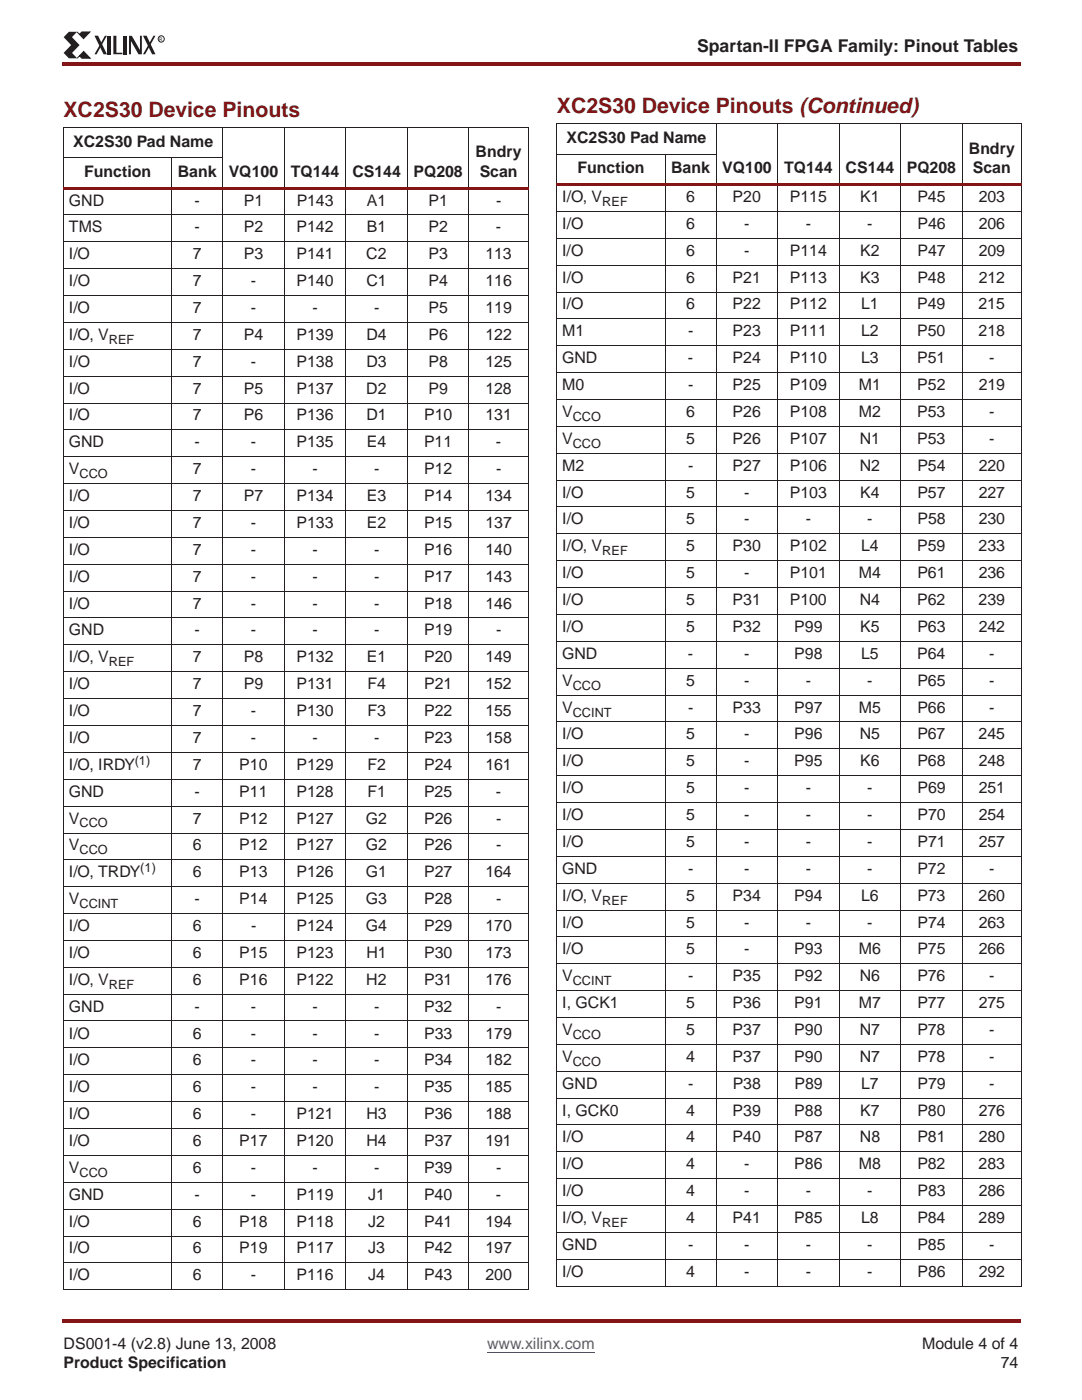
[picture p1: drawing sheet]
<svg xmlns="http://www.w3.org/2000/svg" width="216mm" height="279mm" viewBox="0 0 216 279" stroke-linecap="round" stroke-linejoin="round" font-family="sans-serif">
<path d="M12.4 12.4h191.1v.7h-191.1z" fill="#831517"/>
<path d="M12.7 267h190.5v7.1h-190.5z" fill="#fff"/>
<path d="M97.2 269.9h21.5" fill="none" stroke="#3553a4" stroke-width=".2"/>
<path d="M12.4 263.2h191.1v.7h-191.1z" fill="#831517"/>
<path d="M12.7 6.4h20.1v5.2h-20.1z" fill="#fff"/>
<g fill="#231f20">
<path d="M20.9 7.1h.4l-2 3.7h-.5z"/>
<path d="M18.8 7.1h.8l1.7 3.7h-.6z"/>
<path d="M21.5 7.1h.6v3.7h-.6z"/>
<path d="M22.6 7.1h.6v3.4h1.2v.3h-1.8z"/>
<path d="M24.7 7.1h.6v3.7h-.6z"/>
<path d="M25.7 7.1h.6l1.6 2.9v-2.9h.4v3.7h-.7l-1.5-2.6v2.6h-.4z"/>
<path d="M13.7 6.3h1.7l-1 1.1 1.5 1.6-1.5 1.6 1 1h-1.7l-1-1 1.5-1.6-1.5-1.6z"/>
<path d="M15.4 6.4l.5 .5 .4-.5h1.6l-1.2 1.3z"/>
</g>
<path d="M15.4 6.4l1.3 1.3 1.2-1.3h-1.6l-.4 .5" fill="none" stroke="#231f20" stroke-width=".2"/>
<path d="M16.7 10.3l1.3 1.3h-1.7l-.4-.5-.5 .5z" fill="#231f20"/>
<path d="M15.9 11.1l.4 .5h1.7l-1.3-1.3-1.3 1.3" fill="none" stroke="#231f20" stroke-width=".2"/>
<g fill="#231f20">
<path d="M30.6 7.1h.4l-2 3.7h-.5z"/>
<path d="M28.5 7.1h.8l1.7 3.7h-.7z"/>
</g>
<g fill="none" stroke="#231f20" stroke-width=".2">
<path d="M12.7 25.4h92.8M12.7 31.5h31.8M12.7 25.4v231.9M34.3 31.4v226M44.5 25.4v232M56.7 25.4v232M69 25.4v232M81.3 25.4v232M93.6 25.4v232M105.4 25.4v231.9"/>
<circle cx="32.2" cy="7.8" r=".62"/>
</g>
<path d="M12.7 37.3h92.8v.5h-92.8z" fill="#831517"/>
<g fill="none" stroke="#231f20" stroke-width=".2">
<path d="M111.1 24.7h92.8M111.1 30.8h31.8M111.1 24.7v231.9M132.7 30.7v226M142.9 24.6v232.1M155.2 24.6v232.1M167.4 24.6v232.1M179.7 24.6v232.1M192 24.6v232.1M203.8 24.7v231.9M12.7 42.9h92.8M12.7 48.3h92.8"/>
<path d="M12.7 53.6h92.8M12.7 59h92.8M12.7 64.3h92.8M12.7 69.7h92.8M12.7 75.1h92.8M12.7 80.4h92.8M12.7 85.8h92.8M12.7 91.1h92.8M12.7 96.5h92.8M12.7 101.9h92.8M12.7 107.2h92.8M12.7 112.6h92.8"/>
<path d="M12.7 118h92.8M12.7 123.3h92.8M12.7 128.7h92.8M12.7 134.1h92.8M12.7 139.4h92.8M12.7 144.8h92.8M12.7 150.2h92.8M12.7 155.5h92.8M12.7 160.9h92.8M12.7 166.2h92.8M12.7 171.6h92.8M12.7 177h92.8"/>
<path d="M12.7 182.3h92.8M12.7 187.7h92.8M12.7 193h92.8M12.7 198.4h92.8M12.7 203.8h92.8M12.7 209.1h92.8M12.7 214.5h92.8M12.7 219.8h92.8M12.7 225.2h92.8M12.7 230.6h92.8M12.7 235.9h92.8M12.7 241.3h92.8"/>
<path d="M12.7 246.7h92.8M12.7 252h92.8M12.7 257.4h92.8"/>
</g>
<path d="M111.1 36.6h92.8v.5h-92.8z" fill="#831517"/>
<g fill="none" stroke="#231f20" stroke-width=".2">
<path d="M111.1 42.2h92.8M111.1 47.5h92.8M111.1 52.9h92.8M111.1 58.3h92.8M111.1 63.6h92.8M111.1 69h92.8M111.1 74.4h92.8M111.1 79.7h92.8M111.1 85.1h92.8M111.1 90.5h92.8M111.1 95.8h92.8M111.1 101.2h92.8"/>
<path d="M111.1 106.6h92.8M111.1 111.9h92.8M111.1 117.3h92.8M111.1 122.6h92.8M111.1 128h92.8M111.1 133.4h92.8M111.1 138.7h92.8M111.1 144.1h92.8M111.1 149.4h92.8M111.1 154.8h92.8M111.1 160.1h92.8M111.1 165.5h92.8"/>
<path d="M111.1 170.9h92.8M111.1 176.2h92.8M111.1 181.6h92.8M111.1 187h92.8M111.1 192.3h92.8M111.1 197.7h92.8M111.1 203.1h92.8M111.1 208.4h92.8M111.1 213.8h92.8M111.1 219.2h92.8M111.1 224.5h92.8M111.1 229.9h92.8"/>
<path d="M111.1 235.2h92.8M111.1 240.6h92.8M111.1 246h92.8M111.1 251.3h92.8M111.1 256.7h92.8"/>
</g>
<g font-size="4.2" fill="#831517">
<text x="12.7" y="23.3">XC2S30 Device Pinouts</text>
<text x="111.1" y="22.6">XC2S30 Device Pinouts (Continued)</text>
</g>
<text font-size="3.5" fill="#231f20" x="139.1" y="10.5">Spartan-II FPGA Family: Pinout Tables</text>
<g font-size="3.2" fill="#231f20">
<text x="14.6" y="29.3">XC2S30 Pad Name</text>
<text x="113" y="28.5">XC2S30 Pad Name</text>
<text x="16.8" y="35.3">Function</text>
<text x="35.5" y="35.3">Bank</text>
<text x="45.6" y="35.3">VQ100</text>
<text x="58" y="35.3">TQ144</text>
<text x="70.3" y="35.3">CS144</text>
<text x="82.5" y="35.3">PQ208</text>
<text x="94.9" y="31.4">Bndry</text>
<text x="95.7" y="35.3">Scan</text>
<text x="115.2" y="34.6">Function</text>
<text x="133.9" y="34.6">Bank</text>
<text x="144.1" y="34.6">VQ100</text>
<text x="156.5" y="34.6">TQ144</text>
<text x="168.7" y="34.6">CS144</text>
<text x="180.9" y="34.6">PQ208</text>
<text x="193.3" y="30.7">Bndry</text>
<text x="194.1" y="34.6">Scan</text>
<text x="13.8" y="41">GND</text>
<text x="38.8" y="41">-</text>
<text x="48.7" y="41">P1</text>
<text x="59.2" y="41">P143</text>
<text x="73.2" y="41">A1</text>
<text x="85.5" y="41">P1</text>
<text x="99" y="41">-</text>
<text x="112.2" y="40.3">I/O, V</text>
<text x="136.9" y="40.3">6</text>
<text x="146.2" y="40.3">P20</text>
<text x="157.6" y="40.3">P115</text>
<text x="171.7" y="40.3">K1</text>
<text x="183" y="40.3">P45</text>
<text x="195.3" y="40.3">203</text>
<text x="13.8" y="46.4">TMS</text>
<text x="38.8" y="46.4">-</text>
<text x="48.6" y="46.4">P2</text>
<text x="59.2" y="46.4">P142</text>
<text x="73.2" y="46.4">B1</text>
<text x="85.5" y="46.4">P2</text>
<text x="99" y="46.4">-</text>
<text x="112.2" y="45.7">I/O</text>
<text x="136.9" y="45.7">6</text>
<text x="148.5" y="45.7">-</text>
<text x="160.8" y="45.7">-</text>
<text x="173.1" y="45.7">-</text>
<text x="183.1" y="45.7">P46</text>
<text x="195.3" y="45.7">206</text>
<text x="13.8" y="51.7">I/O</text>
<text x="38.5" y="51.7">7</text>
<text x="48.6" y="51.7">P3</text>
<text x="59.2" y="51.7">P141</text>
<text x="73.1" y="51.7">C2</text>
<text x="85.5" y="51.7">P3</text>
<text x="96.9" y="51.7">113</text>
<text x="112.2" y="51.1">I/O</text>
<text x="136.9" y="51.1">6</text>
<text x="148.5" y="51.1">-</text>
<text x="157.6" y="51.1">P114</text>
<text x="171.7" y="51.1">K2</text>
<text x="183" y="51.1">P47</text>
<text x="195.3" y="51.1">209</text>
<text x="13.8" y="57.1">I/O</text>
<text x="38.5" y="57.1">7</text>
<text x="50.1" y="57.1">-</text>
<text x="59.2" y="57.1">P140</text>
<text x="73.1" y="57.1">C1</text>
<text x="85.5" y="57.1">P4</text>
<text x="96.9" y="57.1">116</text>
<text x="112.2" y="56.4">I/O</text>
<text x="136.9" y="56.4">6</text>
<text x="146.2" y="56.4">P21</text>
<text x="157.6" y="56.4">P113</text>
<text x="171.7" y="56.4">K3</text>
<text x="183" y="56.4">P48</text>
<text x="195.3" y="56.4">212</text>
<text x="13.8" y="62.5">I/O</text>
<text x="38.5" y="62.5">7</text>
<text x="50.1" y="62.5">-</text>
<text x="62.4" y="62.5">-</text>
<text x="74.6" y="62.5">-</text>
<text x="85.5" y="62.5">P5</text>
<text x="96.9" y="62.5">119</text>
<text x="112.2" y="61.8">I/O</text>
<text x="136.9" y="61.8">6</text>
<text x="146.2" y="61.8">P22</text>
<text x="157.6" y="61.8">P112</text>
<text x="171.8" y="61.8">L1</text>
<text x="183" y="61.8">P49</text>
<text x="195.3" y="61.8">215</text>
<text x="13.8" y="67.8">I/O, V</text>
<text x="38.5" y="67.8">7</text>
<text x="48.6" y="67.8">P4</text>
<text x="59.2" y="67.8">P139</text>
<text x="73.1" y="67.8">D4</text>
<text x="85.5" y="67.8">P6</text>
<text x="96.9" y="67.8">122</text>
<text x="112.2" y="67.1">M1</text>
<text x="137.3" y="67.1">-</text>
<text x="146.2" y="67.1">P23</text>
<text x="157.6" y="67.1">P111</text>
<text x="171.8" y="67.1">L2</text>
<text x="183" y="67.1">P50</text>
<text x="195.3" y="67.1">218</text>
<text x="13.8" y="73.2">I/O</text>
<text x="38.5" y="73.2">7</text>
<text x="50.1" y="73.2">-</text>
<text x="59.2" y="73.2">P138</text>
<text x="73.1" y="73.2">D3</text>
<text x="85.5" y="73.2">P8</text>
<text x="96.9" y="73.2">125</text>
<text x="112.2" y="72.5">GND</text>
<text x="112.2" y="77.8">M0</text>
<text x="137.3" y="72.5">-</text>
<text x="137.3" y="77.8">-</text>
<text x="146.2" y="72.5">P24</text>
<text x="146.2" y="77.8">P25</text>
<text x="157.6" y="72.5">P110</text>
<text x="157.6" y="77.8">P109</text>
<text x="171.4" y="77.8">M1</text>
<text x="171.8" y="72.5">L3</text>
<text x="183" y="72.5">P51</text>
<text x="183" y="77.8">P52</text>
<text x="195.3" y="77.8">219</text>
<text x="197.4" y="72.5">-</text>
<text x="13.8" y="78.6">I/O</text>
<text x="13.8" y="83.9">I/O</text>
<text x="38.5" y="78.6">7</text>
<text x="38.5" y="83.9">7</text>
<text x="48.6" y="78.6">P5</text>
<text x="48.6" y="83.9">P6</text>
<text x="59.2" y="78.6">P137</text>
<text x="59.2" y="83.9">P136</text>
<text x="73.1" y="78.6">D2</text>
<text x="73.1" y="83.9">D1</text>
<text x="84.6" y="83.9">P10</text>
<text x="85.5" y="78.6">P9</text>
<text x="96.9" y="78.6">128</text>
<text x="96.9" y="83.9">131</text>
<text x="112.2" y="83.2">V</text>
<text x="136.9" y="83.2">6</text>
<text x="146.2" y="83.2">P26</text>
<text x="157.6" y="83.2">P108</text>
<text x="171.4" y="83.2">M2</text>
<text x="183" y="83.2">P53</text>
<text x="197.4" y="83.2">-</text>
<text x="13.8" y="89.3">GND</text>
<text x="38.8" y="89.3">-</text>
<text x="50.1" y="89.3">-</text>
<text x="59.2" y="89.3">P135</text>
<text x="73.2" y="89.3">E4</text>
<text x="84.6" y="89.3">P11</text>
<text x="99" y="89.3">-</text>
<text x="112.2" y="88.6">V</text>
<text x="136.9" y="88.6">5</text>
<text x="146.2" y="88.6">P26</text>
<text x="157.6" y="88.6">P107</text>
<text x="171.6" y="88.6">N1</text>
<text x="183" y="88.6">P53</text>
<text x="197.4" y="88.6">-</text>
<text x="13.8" y="94.7">V</text>
<text x="38.5" y="94.7">7</text>
<text x="50.1" y="94.7">-</text>
<text x="62.4" y="94.7">-</text>
<text x="74.6" y="94.7">-</text>
<text x="84.6" y="94.7">P12</text>
<text x="99" y="94.7">-</text>
<text x="112.2" y="93.9">M2</text>
<text x="137.3" y="93.9">-</text>
<text x="146.2" y="93.9">P27</text>
<text x="157.6" y="93.9">P106</text>
<text x="171.6" y="93.9">N2</text>
<text x="183" y="93.9">P54</text>
<text x="195.3" y="93.9">220</text>
<text x="13.8" y="100">I/O</text>
<text x="38.5" y="100">7</text>
<text x="48.6" y="100">P7</text>
<text x="59.2" y="100">P134</text>
<text x="73.2" y="100">E3</text>
<text x="84.6" y="100">P14</text>
<text x="96.9" y="100">134</text>
<text x="112.2" y="99.3">I/O</text>
<text x="136.9" y="99.3">5</text>
<text x="148.5" y="99.3">-</text>
<text x="157.6" y="99.3">P103</text>
<text x="171.7" y="99.3">K4</text>
<text x="183" y="99.3">P57</text>
<text x="195.3" y="99.3">227</text>
<text x="13.8" y="105.4">I/O</text>
<text x="38.5" y="105.4">7</text>
<text x="50.1" y="105.4">-</text>
<text x="59.2" y="105.4">P133</text>
<text x="73.2" y="105.4">E2</text>
<text x="84.6" y="105.4">P15</text>
<text x="96.9" y="105.4">137</text>
<text x="112.2" y="104.6">I/O</text>
<text x="136.9" y="104.6">5</text>
<text x="148.5" y="104.6">-</text>
<text x="160.8" y="104.6">-</text>
<text x="173.1" y="104.6">-</text>
<text x="183.1" y="104.6">P58</text>
<text x="195.3" y="104.6">230</text>
<text x="13.8" y="110.7">I/O</text>
<text x="38.5" y="110.7">7</text>
<text x="50.1" y="110.7">-</text>
<text x="62.4" y="110.7">-</text>
<text x="74.6" y="110.7">-</text>
<text x="84.6" y="110.7">P16</text>
<text x="96.9" y="110.7">140</text>
<text x="112.2" y="110">I/O, V</text>
<text x="136.9" y="110">5</text>
<text x="146.2" y="110">P30</text>
<text x="157.6" y="110">P102</text>
<text x="171.8" y="110">L4</text>
<text x="183" y="110">P59</text>
<text x="195.3" y="110">233</text>
<text x="13.8" y="116.1">I/O</text>
<text x="38.5" y="116.1">7</text>
<text x="50.1" y="116.1">-</text>
<text x="62.4" y="116.1">-</text>
<text x="74.6" y="116.1">-</text>
<text x="84.6" y="116.1">P17</text>
<text x="96.9" y="116.1">143</text>
<text x="112.2" y="115.4">I/O</text>
<text x="136.9" y="115.4">5</text>
<text x="148.5" y="115.4">-</text>
<text x="157.6" y="115.4">P101</text>
<text x="171.4" y="115.4">M4</text>
<text x="183" y="115.4">P61</text>
<text x="195.3" y="115.4">236</text>
<text x="13.8" y="121.5">I/O</text>
<text x="38.5" y="121.5">7</text>
<text x="50.1" y="121.5">-</text>
<text x="62.4" y="121.5">-</text>
<text x="74.6" y="121.5">-</text>
<text x="84.6" y="121.5">P18</text>
<text x="96.9" y="121.5">146</text>
<text x="112.2" y="120.7">I/O</text>
<text x="136.9" y="120.7">5</text>
<text x="146.2" y="120.7">P31</text>
<text x="157.6" y="120.7">P100</text>
<text x="171.6" y="120.7">N4</text>
<text x="183" y="120.7">P62</text>
<text x="195.3" y="120.7">239</text>
<text x="13.8" y="126.8">GND</text>
<text x="38.8" y="126.8">-</text>
<text x="50.1" y="126.8">-</text>
<text x="62.4" y="126.8">-</text>
<text x="74.6" y="126.8">-</text>
<text x="84.6" y="126.8">P19</text>
<text x="99" y="126.8">-</text>
<text x="112.2" y="126.1">I/O</text>
<text x="112.2" y="131.5">GND</text>
<text x="136.9" y="126.1">5</text>
<text x="137.3" y="131.5">-</text>
<text x="146.2" y="126.1">P32</text>
<text x="148.5" y="131.5">-</text>
<text x="158.5" y="131.5">P98</text>
<text x="158.5" y="126.1">P99</text>
<text x="171.7" y="126.1">K5</text>
<text x="171.8" y="131.5">L5</text>
<text x="183" y="131.5">P64</text>
<text x="183.1" y="126.1">P63</text>
<text x="195.3" y="126.1">242</text>
<text x="197.4" y="131.5">-</text>
<text x="13.8" y="137.5">I/O</text>
<text x="13.8" y="132.2">I/O, V</text>
<text x="38.5" y="137.5">7</text>
<text x="38.5" y="132.2">7</text>
<text x="48.6" y="137.5">P9</text>
<text x="48.6" y="132.2">P8</text>
<text x="59.2" y="132.2">P132</text>
<text x="59.2" y="137.5">P131</text>
<text x="73.2" y="132.2">E1</text>
<text x="73.3" y="137.5">F4</text>
<text x="84.6" y="137.5">P21</text>
<text x="84.6" y="132.2">P20</text>
<text x="96.9" y="132.2">149</text>
<text x="96.9" y="137.5">152</text>
<text x="112.2" y="136.8">V</text>
<text x="136.9" y="136.8">5</text>
<text x="148.5" y="136.8">-</text>
<text x="160.8" y="136.8">-</text>
<text x="173.1" y="136.8">-</text>
<text x="183.1" y="136.8">P65</text>
<text x="197.4" y="136.8">-</text>
<text x="13.8" y="142.9">I/O</text>
<text x="38.5" y="142.9">7</text>
<text x="50.1" y="142.9">-</text>
<text x="59.2" y="142.9">P130</text>
<text x="73.3" y="142.9">F3</text>
<text x="84.6" y="142.9">P22</text>
<text x="96.9" y="142.9">155</text>
<text x="112.2" y="142.2">V</text>
<text x="137.3" y="142.2">-</text>
<text x="146.2" y="142.2">P33</text>
<text x="158.5" y="142.2">P97</text>
<text x="171.4" y="142.2">M5</text>
<text x="183.1" y="142.2">P66</text>
<text x="197.4" y="142.2">-</text>
<text x="13.8" y="148.3">I/O</text>
<text x="38.5" y="148.3">7</text>
<text x="50.1" y="148.3">-</text>
<text x="62.4" y="148.3">-</text>
<text x="74.6" y="148.3">-</text>
<text x="84.6" y="148.3">P23</text>
<text x="96.9" y="148.3">158</text>
<text x="112.2" y="147.6">I/O</text>
<text x="136.9" y="147.6">5</text>
<text x="148.5" y="147.6">-</text>
<text x="158.5" y="147.6">P96</text>
<text x="171.6" y="147.6">N5</text>
<text x="183" y="147.6">P67</text>
<text x="195.3" y="147.6">245</text>
<text x="13.8" y="153.6">I/O, IRDY</text>
<text x="38.5" y="153.6">7</text>
<text x="47.8" y="153.6">P10</text>
<text x="59.2" y="153.6">P129</text>
<text x="73.3" y="153.6">F2</text>
<text x="84.6" y="153.6">P24</text>
<text x="96.9" y="153.6">161</text>
<text x="112.2" y="152.9">I/O</text>
<text x="136.9" y="152.9">5</text>
<text x="148.5" y="152.9">-</text>
<text x="158.5" y="152.9">P95</text>
<text x="171.7" y="152.9">K6</text>
<text x="183.1" y="152.9">P68</text>
<text x="195.3" y="152.9">248</text>
<text x="13.8" y="159">GND</text>
<text x="38.8" y="159">-</text>
<text x="47.7" y="159">P11</text>
<text x="59.2" y="159">P128</text>
<text x="73.3" y="159">F1</text>
<text x="84.6" y="159">P25</text>
<text x="99" y="159">-</text>
<text x="112.2" y="158.3">I/O</text>
<text x="136.9" y="158.3">5</text>
<text x="148.5" y="158.3">-</text>
<text x="160.8" y="158.3">-</text>
<text x="173.1" y="158.3">-</text>
<text x="183.1" y="158.3">P69</text>
<text x="195.3" y="158.3">251</text>
<text x="13.8" y="164.4">V</text>
<text x="38.5" y="164.4">7</text>
<text x="47.8" y="164.4">P12</text>
<text x="59.2" y="164.4">P127</text>
<text x="73" y="164.4">G2</text>
<text x="84.6" y="164.4">P26</text>
<text x="99" y="164.4">-</text>
<text x="112.2" y="163.7">I/O</text>
<text x="136.9" y="163.7">5</text>
<text x="148.5" y="163.7">-</text>
<text x="160.8" y="163.7">-</text>
<text x="173.1" y="163.7">-</text>
<text x="183.1" y="163.7">P70</text>
<text x="195.3" y="163.7">254</text>
<text x="13.8" y="169.7">V</text>
<text x="38.5" y="169.7">6</text>
<text x="47.8" y="169.7">P12</text>
<text x="59.2" y="169.7">P127</text>
<text x="73" y="169.7">G2</text>
<text x="84.6" y="169.7">P26</text>
<text x="99" y="169.7">-</text>
<text x="112.2" y="169">I/O</text>
<text x="136.9" y="169">5</text>
<text x="148.5" y="169">-</text>
<text x="160.8" y="169">-</text>
<text x="173.1" y="169">-</text>
<text x="183.1" y="169">P71</text>
<text x="195.3" y="169">257</text>
<text x="13.8" y="175.1">I/O, TRDY</text>
<text x="38.5" y="175.1">6</text>
<text x="47.8" y="175.1">P13</text>
<text x="59.2" y="175.1">P126</text>
<text x="73" y="175.1">G1</text>
<text x="84.6" y="175.1">P27</text>
<text x="96.9" y="175.1">164</text>
<text x="112.2" y="174.4">GND</text>
<text x="112.2" y="179.7">I/O, V</text>
<text x="136.9" y="179.7">5</text>
<text x="137.3" y="174.4">-</text>
<text x="146.2" y="179.7">P34</text>
<text x="148.5" y="174.4">-</text>
<text x="158.5" y="179.7">P94</text>
<text x="160.8" y="174.4">-</text>
<text x="171.8" y="179.7">L6</text>
<text x="173.1" y="174.4">-</text>
<text x="183" y="179.7">P73</text>
<text x="183.1" y="174.4">P72</text>
<text x="195.3" y="179.7">260</text>
<text x="197.4" y="174.4">-</text>
<text x="13.8" y="180.5">V</text>
<text x="13.8" y="185.8">I/O</text>
<text x="38.5" y="185.8">6</text>
<text x="38.8" y="180.5">-</text>
<text x="47.8" y="180.5">P14</text>
<text x="50.1" y="185.8">-</text>
<text x="59.2" y="180.5">P125</text>
<text x="59.2" y="185.8">P124</text>
<text x="73" y="180.5">G3</text>
<text x="73" y="185.8">G4</text>
<text x="84.6" y="180.5">P28</text>
<text x="84.6" y="185.8">P29</text>
<text x="96.9" y="185.8">170</text>
<text x="99" y="180.5">-</text>
<text x="112.2" y="185.1">I/O</text>
<text x="136.9" y="185.1">5</text>
<text x="148.5" y="185.1">-</text>
<text x="160.8" y="185.1">-</text>
<text x="173.1" y="185.1">-</text>
<text x="183.1" y="185.1">P74</text>
<text x="195.3" y="185.1">263</text>
<text x="13.8" y="191.2">I/O</text>
<text x="38.5" y="191.2">6</text>
<text x="47.8" y="191.2">P15</text>
<text x="59.2" y="191.2">P123</text>
<text x="73.1" y="191.2">H1</text>
<text x="84.6" y="191.2">P30</text>
<text x="96.9" y="191.2">173</text>
<text x="112.2" y="190.5">I/O</text>
<text x="136.9" y="190.5">5</text>
<text x="148.5" y="190.5">-</text>
<text x="158.5" y="190.5">P93</text>
<text x="171.4" y="190.5">M6</text>
<text x="183" y="190.5">P75</text>
<text x="195.3" y="190.5">266</text>
<text x="13.8" y="196.6">I/O, V</text>
<text x="38.5" y="196.6">6</text>
<text x="47.8" y="196.6">P16</text>
<text x="59.2" y="196.6">P122</text>
<text x="73.1" y="196.6">H2</text>
<text x="84.6" y="196.6">P31</text>
<text x="96.9" y="196.6">176</text>
<text x="112.2" y="195.8">V</text>
<text x="137.3" y="195.8">-</text>
<text x="146.2" y="195.8">P35</text>
<text x="158.5" y="195.8">P92</text>
<text x="171.6" y="195.8">N6</text>
<text x="183" y="195.8">P76</text>
<text x="197.4" y="195.8">-</text>
<text x="13.8" y="201.9">GND</text>
<text x="38.8" y="201.9">-</text>
<text x="50.1" y="201.9">-</text>
<text x="62.4" y="201.9">-</text>
<text x="74.6" y="201.9">-</text>
<text x="84.6" y="201.9">P32</text>
<text x="99" y="201.9">-</text>
<text x="112.2" y="201.2">I, GCK1</text>
<text x="136.9" y="201.2">5</text>
<text x="146.2" y="201.2">P36</text>
<text x="158.5" y="201.2">P91</text>
<text x="171.4" y="201.2">M7</text>
<text x="183" y="201.2">P77</text>
<text x="195.3" y="201.2">275</text>
<text x="13.8" y="207.3">I/O</text>
<text x="38.5" y="207.3">6</text>
<text x="50.1" y="207.3">-</text>
<text x="62.4" y="207.3">-</text>
<text x="74.6" y="207.3">-</text>
<text x="84.6" y="207.3">P33</text>
<text x="96.9" y="207.3">179</text>
<text x="112.2" y="206.5">V</text>
<text x="136.9" y="206.5">5</text>
<text x="146.2" y="206.5">P37</text>
<text x="158.5" y="206.5">P90</text>
<text x="171.6" y="206.5">N7</text>
<text x="183" y="206.5">P78</text>
<text x="197.4" y="206.5">-</text>
<text x="13.8" y="212.6">I/O</text>
<text x="38.5" y="212.6">6</text>
<text x="50.1" y="212.6">-</text>
<text x="62.4" y="212.6">-</text>
<text x="74.6" y="212.6">-</text>
<text x="84.6" y="212.6">P34</text>
<text x="96.9" y="212.6">182</text>
<text x="112.2" y="211.9">V</text>
<text x="136.9" y="211.9">4</text>
<text x="146.2" y="211.9">P37</text>
<text x="158.5" y="211.9">P90</text>
<text x="171.6" y="211.9">N7</text>
<text x="183" y="211.9">P78</text>
<text x="197.4" y="211.9">-</text>
<text x="13.8" y="218">I/O</text>
<text x="38.5" y="218">6</text>
<text x="50.1" y="218">-</text>
<text x="62.4" y="218">-</text>
<text x="74.6" y="218">-</text>
<text x="84.6" y="218">P35</text>
<text x="96.9" y="218">185</text>
<text x="112.2" y="217.3">GND</text>
<text x="137.3" y="217.3">-</text>
<text x="146.2" y="217.3">P38</text>
<text x="158.5" y="217.3">P89</text>
<text x="171.8" y="217.3">L7</text>
<text x="183.1" y="217.3">P79</text>
<text x="197.4" y="217.3">-</text>
<text x="13.8" y="223.3">I/O</text>
<text x="38.5" y="223.3">6</text>
<text x="50.1" y="223.3">-</text>
<text x="59.2" y="223.3">P121</text>
<text x="73.1" y="223.3">H3</text>
<text x="84.6" y="223.3">P36</text>
<text x="96.9" y="223.3">188</text>
<text x="112.2" y="222.6">I, GCK0</text>
<text x="136.9" y="222.6">4</text>
<text x="146.2" y="222.6">P39</text>
<text x="158.5" y="222.6">P88</text>
<text x="171.7" y="222.6">K7</text>
<text x="183.1" y="222.6">P80</text>
<text x="195.3" y="222.6">276</text>
<text x="13.8" y="228.7">I/O</text>
<text x="38.5" y="228.7">6</text>
<text x="47.8" y="228.7">P17</text>
<text x="59.2" y="228.7">P120</text>
<text x="73.1" y="228.7">H4</text>
<text x="84.6" y="228.7">P37</text>
<text x="96.9" y="228.7">191</text>
<text x="112.2" y="228">I/O</text>
<text x="112.2" y="233.4">I/O</text>
<text x="136.9" y="233.4">4</text>
<text x="136.9" y="228">4</text>
<text x="146.2" y="228">P40</text>
<text x="148.5" y="233.4">-</text>
<text x="158.5" y="228">P87</text>
<text x="158.5" y="233.4">P86</text>
<text x="171.4" y="233.4">M8</text>
<text x="171.6" y="228">N8</text>
<text x="183" y="233.4">P82</text>
<text x="183.1" y="228">P81</text>
<text x="195.3" y="233.4">283</text>
<text x="195.3" y="228">280</text>
<text x="13.8" y="234.1">V</text>
<text x="13.8" y="239.4">GND</text>
<text x="38.5" y="234.1">6</text>
<text x="38.8" y="239.4">-</text>
<text x="50.1" y="239.4">-</text>
<text x="50.1" y="234.1">-</text>
<text x="59.2" y="239.4">P119</text>
<text x="62.4" y="234.1">-</text>
<text x="73.5" y="239.4">J1</text>
<text x="74.6" y="234.1">-</text>
<text x="84.6" y="239.4">P40</text>
<text x="84.6" y="234.1">P39</text>
<text x="99" y="239.4">-</text>
<text x="99" y="234.1">-</text>
<text x="112.2" y="238.7">I/O</text>
<text x="136.9" y="238.7">4</text>
<text x="148.5" y="238.7">-</text>
<text x="160.8" y="238.7">-</text>
<text x="173.1" y="238.7">-</text>
<text x="183.1" y="238.7">P83</text>
<text x="195.3" y="238.7">286</text>
<text x="13.8" y="244.8">I/O</text>
<text x="38.5" y="244.8">6</text>
<text x="47.8" y="244.8">P18</text>
<text x="59.2" y="244.8">P118</text>
<text x="73.5" y="244.8">J2</text>
<text x="84.6" y="244.8">P41</text>
<text x="96.9" y="244.8">194</text>
<text x="112.2" y="244.1">I/O, V</text>
<text x="136.9" y="244.1">4</text>
<text x="146.2" y="244.1">P41</text>
<text x="158.5" y="244.1">P85</text>
<text x="171.8" y="244.1">L8</text>
<text x="183" y="244.1">P84</text>
<text x="195.3" y="244.1">289</text>
<text x="13.8" y="250.1">I/O</text>
<text x="38.5" y="250.1">6</text>
<text x="47.8" y="250.1">P19</text>
<text x="59.2" y="250.1">P117</text>
<text x="73.5" y="250.1">J3</text>
<text x="84.6" y="250.1">P42</text>
<text x="96.9" y="250.1">197</text>
<text x="112.2" y="249.5">GND</text>
<text x="137.3" y="249.5">-</text>
<text x="148.5" y="249.5">-</text>
<text x="160.8" y="249.5">-</text>
<text x="173.1" y="249.5">-</text>
<text x="183.1" y="249.5">P85</text>
<text x="197.4" y="249.5">-</text>
<text x="13.8" y="255.5">I/O</text>
<text x="38.5" y="255.5">6</text>
<text x="50.1" y="255.5">-</text>
<text x="59.2" y="255.5">P116</text>
<text x="73.5" y="255.5">J4</text>
<text x="84.6" y="255.5">P43</text>
<text x="96.9" y="255.5">200</text>
<text x="112.2" y="254.8">I/O</text>
<text x="136.9" y="254.8">4</text>
<text x="148.5" y="254.8">-</text>
<text x="160.8" y="254.8">-</text>
<text x="173.1" y="254.8">-</text>
<text x="183.1" y="254.8">P86</text>
<text x="195.3" y="254.8">292</text>
<text x="12.7" y="269.2">DS001-4 (v2.8) June 13, 2008</text>
<text x="184" y="269.2">Module 4 of 4</text>
<text x="12.7" y="273.1">Product Specification</text>
<text x="199.7" y="273.1">74</text>
</g>
<text font-size="3.2" fill="#3553a4" x="97.2" y="269.2">www.xilinx.com</text>
<g font-size="2.5" fill="#231f20">
<text x="120.2" y="41.1">REF</text>
<text x="21.7" y="68.6">REF</text>
<text x="114.3" y="84">CCO</text>
<text x="114.3" y="89.4">CCO</text>
<text x="15.9" y="95.5">CCO</text>
<text x="120.2" y="110.8">REF</text>
<text x="21.7" y="133">REF</text>
<text x="114.3" y="137.6">CCO</text>
<text x="114.3" y="143">CCINT</text>
<text x="26.9" y="152.7">(1)</text>
<text x="15.9" y="165.1">CCO</text>
<text x="15.9" y="170.5">CCO</text>
<text x="28" y="174.1">(1)</text>
<text x="15.9" y="181.2">CCINT</text>
<text x="120.2" y="180.6">REF</text>
<text x="21.7" y="197.3">REF</text>
<text x="114.3" y="196.6">CCINT</text>
<text x="114.3" y="207.3">CCO</text>
<text x="114.3" y="212.7">CCO</text>
<text x="15.9" y="234.9">CCO</text>
<text x="120.2" y="244.9">REF</text>
</g>
<text font-size="1" fill="#231f20" x="31.8" y="8.1">R</text>
</svg>
